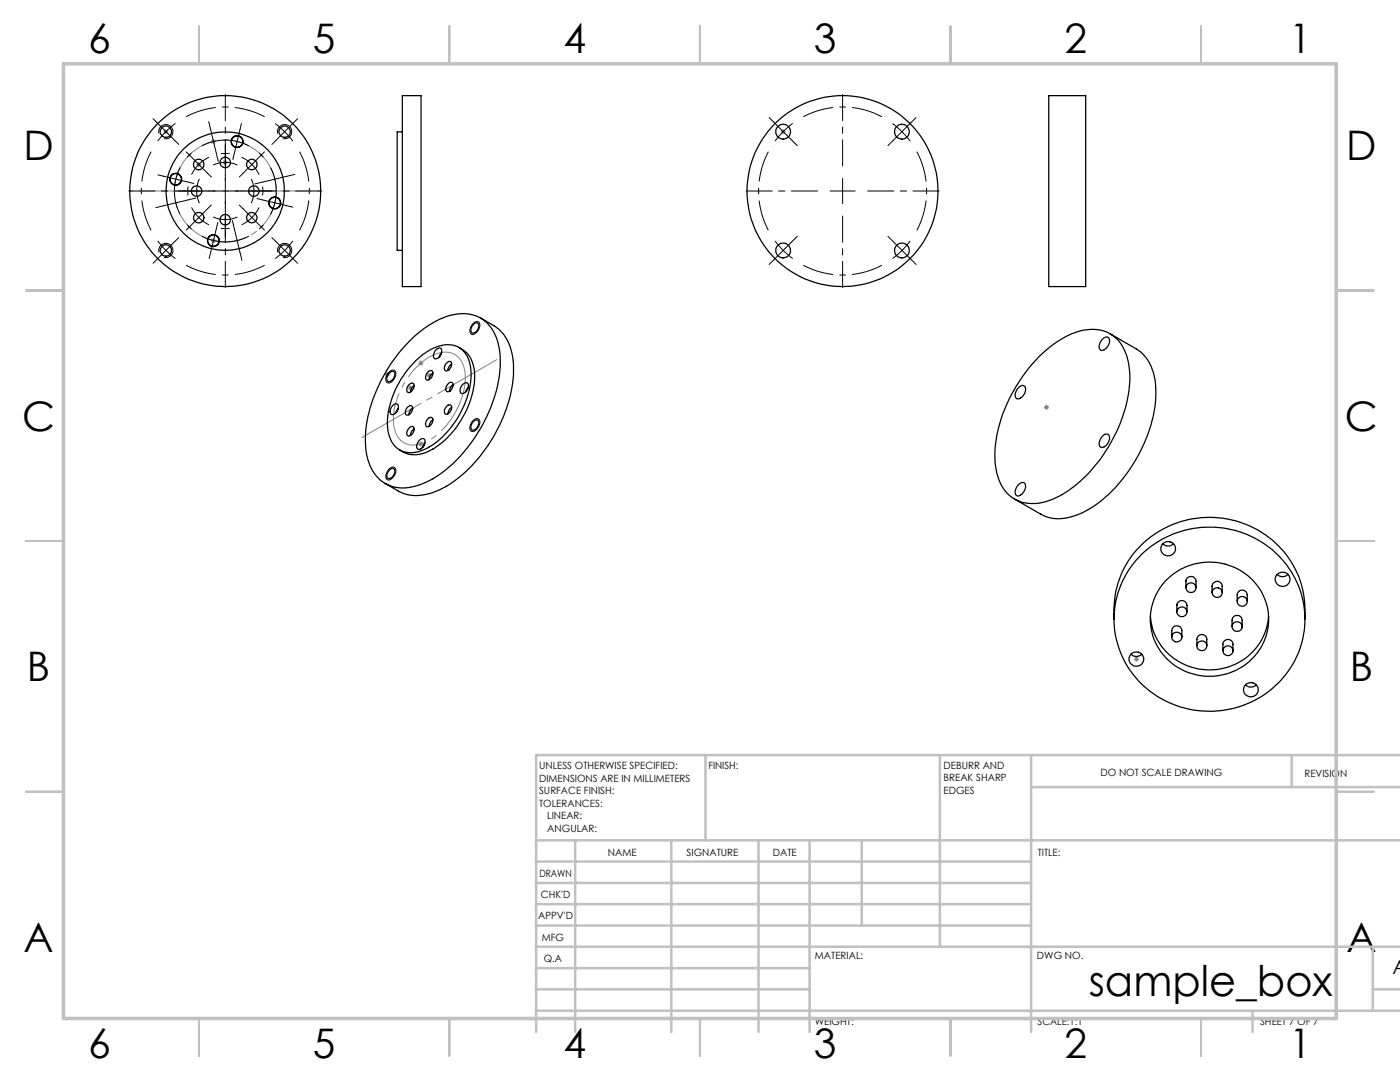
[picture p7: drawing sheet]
<svg xmlns="http://www.w3.org/2000/svg" width="279mm" height="216mm" viewBox="0 0 279 216" stroke-linecap="round" stroke-linejoin="round" font-family="sans-serif">
<g fill="none" stroke="#808080" stroke-width=".2">
<path d="M32.6 26.3h1M32.7 25.9l.7 .7M33.1 25.8v1M33.4 25.9l-.7 .7M39.2 32.8h.9M39.3 32.5l.7 .7M39.7 32.3v1M40 32.5l-.7 .7M42.1 28.3h1M42.2 27.9l.7 .7M42.6 27.8v1M42.9 27.9l-.7 .7"/>
<path d="M44.5 32.4h.9M44.6 32.1l.7 .7M44.9 31.9v1M45.3 32.1l-.7 .7M155.8 26.3h1M155.9 25.9l.7 .7M156.3 25.8v1M156.6 25.9l-.7 .7M42.1 48h1M42.2 47.7l.7 .7M42.6 47.5v1M42.9 47.7l-.7 .7"/>
<path d="M76.8 74.7h1M76.9 74.4l.7 .7M77.3 74.2v1M77.6 74.4l-.7 .7M81.4 77.4h1M81.6 77l.7 .8M81.9 76.9v1M82.3 77l-.7 .8M83.5 72.5h1M83.6 72.1l.7 .7M84 71.9v1.1M84.3 72.1l-.7 .7"/>
<path d="M85.2 74.9h.9M85.3 74.5l.7 .7M85.7 74.4v1M86 74.5l-.7 .7M83.5 88.6h1M83.6 88.2l.7 .7M84 88.1v1M84.3 88.2l-.7 .7M208.4 81.3h.9M208.5 80.9l.7 .7M208.8 80.8v1M209.2 80.9l-.7 .7"/>
<path d="M226.3 131.5h1M226.4 131.2l.8 .7M226.8 131v1M227.2 131.2l-.8 .7"/>
</g>
<g fill="none" stroke="#000" stroke-width=".2" stroke-dasharray="15.2 1.3 1.3 1.3" stroke-linecap="butt">
<path d="M33.1 26.3l-1.6 1.9M33.1 26.3l1.9-1.7M35.1 35.8l-.3 2.4M35.1 35.8l.9-2.4M37.5 37.2v1.8M38.2 30.5l-.8 .9M39.3 38.1l.1 1.3 .4 1.1M39.3 38.1l.1-1.2 .4-1.2M39.7 32.8l-.8 1-.7 1M39.7 32.8l.9-.8 1.1-.6M42.6 28.2l-2.3 .9M42.6 28.2l2.5-.2"/>
<path d="M45 32.4l-1.3 .1-1.2 .4M45 32.4l1.2 .1 1.2 .4M45.9 30.7h-1.8M47.3 28.2l-2.4-.2M47.3 28.2l2.4 .9M50.3 32.8l-1-.8-1.1-.6M50.3 32.8l.8 1 .6 1M50.7 38.1l-.2-1.2-.4-1.2M50.7 38.1l-.2 1.3-.4 1.1M52.4 39v-1.8M52.6 31.4l-.9-.9M54.9 35.8l-.9-2.4"/>
<path d="M54.9 35.8l.2 2.4M156.3 26.3l-1.6 1.9M156.3 26.3l1.9-1.7M33.1 50l1.9 1.6M33.1 50l-1.6-1.9M35.1 40.5l.9 2.3M35.1 40.5l-.3-2.5M37.4 44.9l.8 .8M39.7 43.4l.9 .8 1.1 .7M39.7 43.4l-.8-.9-.7-1.1M42.6 48l2.5 .3M42.6 48l-2.3-.9"/>
<path d="M44.1 45.6h1.8M45 43.8l1.2-.1 1.2-.4M45 43.8l-1.3-.1-1.2-.4M47.3 48l2.4-.9M47.3 48l-2.4 .3M50.3 43.4l.8-.9 .6-1.1M50.3 43.4l-1 .8-1.1 .7M51.7 45.7l.9-.8M54.9 40.5l.2-2.5M54.9 40.5l-.9 2.3M56.8 50l1.7-1.9M56.8 50l-1.9 1.6"/>
<path d="M156.3 50l1.9 1.6M156.3 50l-1.6-1.9M180 50l1.6-1.9M180 50l-1.9 1.6"/>
</g>
<path d="M30.2 30.3a16.8 16.8 0 0 0 0 15.7M52.8 23.3a16.8 16.8 0 0 0-15.7 0M153.3 30.3a16.8 16.8 0 0 0 0 15.7M176 23.3a16.8 16.8 0 0 0-15.7 0M37.1 52.9a16.8 16.8 0 0 0 15.7 0M59.8 46a16.8 16.8 0 0 0 0-15.7M160.3 52.9a16.8 16.8 0 0 0 15.7 0M183 46a16.8 16.8 0 0 0 0-15.7" fill="none" stroke="#000" stroke-width=".2" stroke-dasharray="15.2 1.3 1.3 1.3" stroke-dashoffset="9" stroke-linecap="butt"/>
<path d="M31.7 26.6a1.43 1.43 0 0 1 1.3-1.8 1.43 1.43 0 0 1 1.5 1.6 1.43 1.43 0 0 1-1.8 1.3M54.9 24.7a17.6 17.6 0 0 1 3.5 3.5M55.4 26.6a1.43 1.43 0 0 1 1.3-1.8 1.43 1.43 0 0 1 1.5 1.6 1.43 1.43 0 0 1-1.8 1.3M58.6 24.5l-3.6 3.5M178.1 24.7a19.1 19.1 0 0 1 3.5 3.5M181.8 24.5l-3.6 3.5M31.7 50.3a1.43 1.43 0 0 1 1.3-1.7 1.43 1.43 0 0 1 1.5 1.5 1.43 1.43 0 0 1-1.8 1.3M55.4 50.3a1.43 1.43 0 0 1 1.3-1.7 1.43 1.43 0 0 1 1.5 1.5 1.43 1.43 0 0 1-1.8 1.3M77.5 74.4l.1-.1a.76 .76 0 0 1 1.1-.4 .76 .76 0 0 1 .3 1.1 1.5 1.5 0 0 1-1.7 1.3l-.3-.2v-.7zM94.4 64.6l.1-.1a.75 .75 0 0 1 1.1-.2 .75 .75 0 0 1 .1 1 1.65 1.65 0 0 1-1.6 1.4 1.49 1.49 0 0 1 .3-2.1zM77.6 93.6l.2-.1a.71 .71 0 0 1 .9-.2 .71 .71 0 0 1 .3 .9 1.74 1.74 0 0 1-1.7 1.5 1.49 1.49 0 0 1 .3-2.1zM94.4 83.9a.76 .76 0 0 1 1.1-.3 .76 .76 0 0 1 .2 1.1 1.64 1.64 0 0 1-1.6 1.4 1.5 1.5 0 0 1 .3-2.2z" fill="none" stroke="#000" stroke-width=".2"/>
<path d="M54.7 35.1a10.2 10.2 0 0 0-17-4.1 10.2 10.2 0 0 0 4.4 16.9 10.2 10.2 0 0 0 12.8-11.9l-.2-.9" fill="none" stroke="#808080" stroke-width=".2" stroke-dasharray="15.2 1.3 1.3 1.3" stroke-dashoffset="4.3" stroke-linecap="butt"/>
<path d="M92.6 73.1a3.9 3.9 0 0 0-5.8-2.4 15.4 15.4 0 0 0-8.2 11.5 6 6 0 0 0 1.9 6.1 5.4 5.4 0 0 0 5.8-.9 15.6 15.6 0 0 0 6.5-13l-.2-1.3" fill="none" stroke="#808080" stroke-width=".2" stroke-dasharray="15.2 1.3 1.3 1.3" stroke-dashoffset="1" stroke-linecap="butt"/>
<g fill="none" stroke="#c0c0c0" stroke-width=".35">
<path d="M39.7 5.2v7.5M89.7 5.2v7.5M139.7 5.2v7.5M189.7 5.2v7.5M239.7 5.2v7.5M5.2 58h7.5M266.7 58h7.5M5.2 107.9h7.5M266.7 107.9h7.5M5.2 158h7.5M266.7 158h7.5M39.7 203.2v7.5"/>
<path d="M89.7 203.2v7.5M139.7 203.2v7.5M189.7 203.2v7.5M239.7 203.2v7.5"/>
</g>
<g fill="none" stroke="#c0c0c0" stroke-width=".5">
<path d="M140.8 150.7v17M187.6 150.7v38.2M205.8 150.7v55.2M205.8 157.1h73.6M257.8 150.7v6.4M279.4 150.7h-172.4v55.2M107 176.2h98.8M107 171.9h98.8M107 167.7h172.4M114.8 167.7v38.2M134 167.7v38.2M151.4 167.7v38.2"/>
<path d="M161.6 167.7v38.2M172 167.7v17M107 184.7h98.8M107 180.4h98.8M107 197.4h54.6M107 193.2h54.6M107 188.9h172.4M274 197.4h5.4M274 188.9v12.8M107 201.7h172.4M250 201.7v4.2"/>
</g>
<path d="M12.7 12.7h254v190.5h-254z" fill="none" stroke="#c0c0c0" stroke-width=".7"/>
<g fill="none" stroke="#000" stroke-width=".2" stroke-dasharray="15.2 1.3 1.3 1.3">
<path d="M31.3 24.5l-.8-.8M32.7 35.2l-1.2-.3M33.1 26.3l-1.8-1.8M33.1 26.3l1.8 1.7M34.9 28l.8 .8M35.1 35.8l-2.4-.6M35.1 35.8l2.4 .5M36.8 38.1h-1.1M37.5 39.9l1.6-.4M37.5 36.3l1.2 .3M37.9 31l-.7-.7M39.3 38.1h-2.5"/>
<path d="M39.3 38.1h2.5M39.7 32.8l-1.8-1.8M39.7 32.8l1.7 1.8M41.4 34.6l.8 .7M41.8 38.1h1M42 25.8l-.3-1.5M42.6 28.2l-.6-2.4M42.6 28.2l.6 2.5M43.2 30.7l.4 1.5M45 38.1v-2.5M45 38.1h-2.5M45 38.1v2.5"/>
<path d="M45 38.1h2.5M45 32.4v-2.5M45 32.4v2.5M45 29.9v-1M45 34.9v1M46.7 30.7l-.2 1.1M47.3 28.2l.6-2.4M47.3 28.2l-.6 2.5M47.9 25.8l.3-1.2M48.2 38.1h-1.1M48.5 34.6l-.7 .7M50.3 32.8l1.7-1.8"/>
<path d="M50.3 32.8l-1.8 1.8M50.7 38.1h2.5M50.7 38.1h-2.5M52 31l.8-.7M52.4 36.3l-1.5 .4M52.4 39.9l-1.1-.3M53.2 38.1h1M54.9 35.8l2.4-.6M54.9 35.8l-2.5 .5M55.1 28l-.8 .8M57.3 35.2l1.5-.4M58.6 24.5l.8-.8"/>
<path d="M154.5 24.5l-1-1.1M156.3 26.3l-1.8-1.8M156.3 26.3l1.8 1.7M158.1 28l1 1.1M168.2 38.1v-2.5M168.2 38.1h-2.5M168.2 38.1v2.5M168.2 38.1h2.5M178.2 28l-1 1.1M181.8 24.5l1-1.1M31.3 51.7l-.8 .8M32.7 41.1l-1.6 .3"/>
<path d="M33.1 50l-1.8 1.7M33.1 50l1.8-1.8M34.9 48.2l.8-.8M35.1 40.5l-2.4 .6M35.1 40.5l2.4-.6M37.9 45.2l-.7 .7M39.7 43.4l-1.8 1.8M39.7 43.4l1.7-1.8M41.4 41.6l.8-.7M42 50.4l-.3 1.2M42.6 48l-.6 2.4M42.6 48l.6-2.4"/>
<path d="M43.2 45.6l.3-1.2M45 43.8v2.5M45 43.8v-2.5M45 46.3v1.1M45 41.3v-1M46.7 45.6l-.3-1.6M47.3 48l.6 2.4M47.3 48l-.6-2.4M47.9 50.4l.4 1.6M48.5 41.6l-.7-.7M50.3 43.4l1.7 1.8M50.3 43.4l-1.8-1.8"/>
<path d="M52 45.2l.8 .7M54.9 40.5l2.4 .6M54.9 40.5l-2.5-.6M55.1 48.2l-.8-.8M56.8 50l1.8 1.7M56.8 50l-1.7-1.8M57.3 41.1l1.1 .2M58.6 51.7l.8 .8M154.5 51.7l-1 1.1M156.3 50l-1.8 1.7M156.3 50l1.8-1.8M158.1 48.2l1-1"/>
<path d="M178.2 48.2l-1-1M180 50l1.8 1.7M180 50l-1.8-1.8M181.8 51.7l1 1.1"/>
</g>
<path d="M40 38.1h-14.3M45 33.1v-14.3M50 38.1h14.2M163.2 38.1h-14.3M168.2 33.1v-14.3M173.2 38.1h14.2M45 43.1v14.3M168.2 43.1v14.3" fill="none" stroke="#000" stroke-width=".2" stroke-dasharray="15.2 1.3 1.3 1.3" stroke-dashoffset="10"/>
<path d="M25.9 38.1h38.1" fill="none" stroke="#808080" stroke-width=".2" stroke-dasharray="15.2 1.3 1.3 1.3" stroke-dashoffset="-1.9"/>
<path d="M72.2 87.3l27-15.5" fill="none" stroke="#808080" stroke-width=".2" stroke-dasharray="15.2 1.3 1.3 1.3" stroke-dashoffset="1.6"/>
<g fill="none" stroke="#000" stroke-width=".25">
<path d="M80.3 19.1h3.7v38.1h-3.7zM209.3 19.1h7.4v38.1h-7.4zM80.3 26.3h-1v23.7h1M77.7 74.4a.62 .62 0 0 1 .9-.2 .62 .62 0 0 1 .1 .9 1.1 1.1 0 0 1-1.3 1 1.29 1.29 0 0 1 .3-1.7zM81.7 68.1a17.4 17.4 0 0 1 9.9-5.5 7 7 0 0 1 7.7 5.5 21.6 21.6 0 0 1-1.8 14.2 28.9 28.9 0 0 1-11.7 13.5 9.8 9.8 0 0 1-8.2 1 8.1 8.1 0 0 1-4.5-6.7 26.6 26.6 0 0 1 4.5-16.9 29.6 29.6 0 0 1 4.1-5.1zM81.7 76.7a.56 .56 0 0 1 .8-.2 .56 .56 0 0 1 .1 .9 1.05 1.05 0 0 1-1.3 .8 1.26 1.26 0 0 1 .4-1.5zM82.7 76.9a1.46 1.46 0 0 0-.8 1.3M82.9 72a9.6 9.6 0 0 1 6.8-3.2 4.7 4.7 0 0 1 4.2 4.9 17.1 17.1 0 0 1-4.2 12 11.6 11.6 0 0 1-7.6 4.6 4.6 4.6 0 0 1-4.7-4.4 17 17 0 0 1 3.4-11.4zM85.4 74.2a.56 .56 0 0 1 .9-.2 .56 .56 0 0 1 0 .9 .88 .88 0 0 1-1.3 .7 1.54 1.54 0 0 1 .4-1.4zM86.4 74.4l-.1 .1a1.58 1.58 0 0 0-.6 1.2M87.2 69.6a.61 .61 0 0 1 .8 0 .61 .61 0 0 1 .1 .8 1.11 1.11 0 0 1-1.5 1.1 1.53 1.53 0 0 1 .6-1.9zM88.1 70.5l-.4 .7"/>
<path d="M88.1 70.4l-.5 .9M89.1 72.5a.57 .57 0 0 1 .9-.3 .57 .57 0 0 1 .1 .9 .97 .97 0 0 1-1.3 .8 1.2 1.2 0 0 1 .3-1.4zM89.4 76.6a.57 .57 0 0 1 .8-.3 .57 .57 0 0 1 .1 .9 .94 .94 0 0 1-1.2 .8 1.2 1.2 0 0 1 .3-1.4zM89.4 73.9h.1M89.7 78.1h.1M90.1 72.6a1.75 1.75 0 0 0-.7 1.3M90.5 76.8a1.64 1.64 0 0 0-.8 1.3M91.6 69.3a6.1 6.1 0 0 1 3.1 6.4 18.3 18.3 0 0 1-9.3 14.4 5.5 5.5 0 0 1-5.6-.3M92.3 76.8a.64 .64 0 0 1 .9-.4 .64 .64 0 0 1 .3 .9 1.2 1.2 0 0 1-1.5 1.1 1.33 1.33 0 0 1 .3-1.6zM93.4 77.5l-.4 .6M93.5 77.3l-.5 .9M94.3 64.9a.63 .63 0 0 1 .7-.5 .63 .63 0 0 1 .6 .5 1.4 1.4 0 0 1-1.4 1.5 1.11 1.11 0 0 1 .1-1.5z"/>
<path d="M95.9 63.5l2.7 1.5a8.8 8.8 0 0 1 3.8 7 27 27 0 0 1-5.1 17 23.7 23.7 0 0 1-11.2 9.4 8.2 8.2 0 0 1-6.6-.4l-2.6-1.6M203.4 77.2a.75 .75 0 0 1 1-.2 .75 .75 0 0 1 .2 1 1.66 1.66 0 0 1-1.7 1.5 1.62 1.62 0 0 1 .5-2.3zM207.3 71.2a17.6 17.6 0 0 1 9.9-5.4 7 7 0 0 1 7.7 5.4 21.2 21.2 0 0 1-1.4 13.5 29.3 29.3 0 0 1-12.1 14.3 9.7 9.7 0 0 1-8.1 1 7.9 7.9 0 0 1-4.6-6.8 25.2 25.2 0 0 1 3.7-15.4 33.1 33.1 0 0 1 4.9-6.6zM220.1 67.6a.74 .74 0 0 1 1.1-.3 .74 .74 0 0 1 .2 1 1.66 1.66 0 0 1-1.8 1.5 1.56 1.56 0 0 1 .4-2.1zM221.5 66.6l5.2 3a8.6 8.6 0 0 1 3.9 7.1 27.7 27.7 0 0 1-6.1 18.2 22 22 0 0 1-10.2 8.1 7.9 7.9 0 0 1-6.6-.4l-5.2-3M77.9 93.7a.59 .59 0 0 1 .8-.1 .59 .59 0 0 1 0 .9 1.1 1.1 0 0 1-1.3 .9 1.35 1.35 0 0 1 .5-1.7zM78.3 81a.63 .63 0 0 1 .6-.4 .63 .63 0 0 1 .6 .5 1.35 1.35 0 0 1-1.5 1.6 1.31 1.31 0 0 1 .3-1.7zM79.4 81.7l-.3 .6M79.5 81.5l-.5 .9M81.4 81.2a.55 .55 0 0 1 .8-.2 .55 .55 0 0 1 .1 .8 1.06 1.06 0 0 1-1.3 1 1.32 1.32 0 0 1 .4-1.6zM81.7 85.4a.55 .55 0 0 1 .8-.2 .55 .55 0 0 1 .1 .8 .91 .91 0 0 1-1.4 .8 1.43 1.43 0 0 1 .5-1.4zM82.4 81.5a1.52 1.52 0 0 0-.8 1.3"/>
<path d="M82.7 85.6a1.59 1.59 0 0 0-.8 1.3M83.6 87.9a.61 .61 0 0 1 .7-.4 .61 .61 0 0 1 .5 .6 1.51 1.51 0 0 1-1.4 1.5 1.16 1.16 0 0 1 .2-1.7zM84.7 88.6l-.3 .6M84.8 88.5l-.5 .8M85.4 83.6a.59 .59 0 0 1 .9-.2 .59 .59 0 0 1 0 .9 .92 .92 0 0 1-1.3 .7 1.36 1.36 0 0 1 .4-1.4zM86.4 83.8a1.51 1.51 0 0 0-.7 1.3M89.3 81a.53 .53 0 0 1 .7-.1 .53 .53 0 0 1 .1 .7 .99 .99 0 0 1-1.3 .9 1.36 1.36 0 0 1 .5-1.5zM90.1 81.3a1.51 1.51 0 0 0-.7 1.3M94.5 84.1a.61 .61 0 0 1 .9-.2 .61 .61 0 0 1 .1 .9 1.1 1.1 0 0 1-1.4 .9 1.29 1.29 0 0 1 .4-1.6zM203.1 96.9a.91 .91 0 0 1 1.5-.3 1.93 1.93 0 0 1-1.6 2.4 1.41 1.41 0 0 1 .1-2.1zM220.1 86.9a.74 .74 0 0 1 1.1-.2 .74 .74 0 0 1 .2 1 1.66 1.66 0 0 1-1.8 1.5 1.62 1.62 0 0 1 .5-2.3zM227.8 110.6a19.4 19.4 0 0 1 31.6 7.1 18.4 18.4 0 0 1-16.4 24.2 18.6 18.6 0 0 1-20.3-22.1 18.8 18.8 0 0 1 5.1-9.2z"/>
<path d="M232.1 108.5a1.58 1.58 0 0 0 2.1 0M232.9 115.6a12 12 0 0 1 20.2 6.6 11.8 11.8 0 0 1-5.5 11 11.8 11.8 0 0 1-12.4 0 11.2 11.2 0 0 1-2.3-17.6zM236.7 117.3v-1.3a1.01 1.01 0 0 1 1-1 1.01 1.01 0 0 1 1 1v1.3M241.9 118.3v-1.3a1.01 1.01 0 0 1 1-1 1.01 1.01 0 0 1 1 1v1.3M246.9 120v-1.3a1.01 1.01 0 0 1 1-1 1.01 1.01 0 0 1 1 1v1.3M254.9 114.6a1.49 1.49 0 0 0 2.1 0M222.3 123.5a19 19 0 0 1 25.8-19.1 18.5 18.5 0 0 1 12.3 19.1M225.7 130.5a1.49 1.49 0 0 0 2.2 0M229.6 122.9a11.9 11.9 0 0 0 18.7 8.6 11.3 11.3 0 0 0 4.9-8.6M233.9 127.1v-1.3a1.01 1.01 0 0 1 1-.9 1.01 1.01 0 0 1 1 .9v1.3M234.9 122.1v-1.3a1.01 1.01 0 0 1 1-1 1.01 1.01 0 0 1 1 1v1.3M238.9 128.9v-1.3a.99 .99 0 0 1 1-1 .99 .99 0 0 1 .9 1v1.3"/>
<path d="M244.1 129.9v-1.3a1.01 1.01 0 0 1 1-1 1.01 1.01 0 0 1 1 1v1.3M245.9 125v-1.2a1.01 1.01 0 0 1 1-1 1.01 1.01 0 0 1 1 1v1.2M248.6 136.7a1.58 1.58 0 0 0 2.1 0"/>
<circle cx="33.1" cy="26.3" r="1.12"/>
<circle cx="35.1" cy="35.8" r="1.19"/>
<circle cx="35.1" cy="35.8" r="1.13"/>
<circle cx="39.2" cy="38.1" r="1.05"/>
<circle cx="39.7" cy="32.8" r="1.05"/>
<circle cx="45" cy="38.1" r="11.8"/>
<circle cx="45" cy="38.1" r="19.1"/>
<circle cx="45" cy="32.4" r="1.04"/>
<circle cx="47.3" cy="28.2" r="1.19"/>
<circle cx="47.3" cy="28.3" r="1.13"/>
<circle cx="50.2" cy="32.8" r="1.04"/>
<circle cx="50.7" cy="38.1" r="1.04"/>
<circle cx="56.8" cy="26.3" r="1.12"/>
<circle cx="156.3" cy="26.3" r="1.47"/>
<circle cx="168.1" cy="38.1" r="19.1"/>
<circle cx="180" cy="26.3" r="1.47"/>
<circle cx="33.1" cy="50" r="1.12"/>
<circle cx="39.7" cy="43.4" r="1.06"/>
<circle cx="42.6" cy="48" r="1.19"/>
<circle cx="42.6" cy="48" r="1.12"/>
<circle cx="45" cy="43.8" r="1.05"/>
<circle cx="50.3" cy="43.4" r="1.04"/>
<circle cx="54.8" cy="40.5" r="1.12"/>
<circle cx="54.8" cy="40.5" r="1.19"/>
<circle cx="56.8" cy="50" r="1.12"/>
<circle cx="156.3" cy="50" r="1.47"/>
<circle cx="180" cy="50" r="1.47"/>
<circle cx="233.1" cy="109.5" r="1.44"/>
<circle cx="237.7" cy="117.3" r=".99"/>
<circle cx="242.9" cy="118.3" r=".99"/>
<circle cx="255.9" cy="115.6" r="1.45"/>
<circle cx="226.8" cy="131.5" r="1.46"/>
<circle cx="234.9" cy="127.1" r=".99"/>
<circle cx="235.9" cy="122.1" r=".99"/>
<circle cx="239.9" cy="128.9" r=".98"/>
<circle cx="245.1" cy="129.9" r=".98"/>
<circle cx="246.9" cy="125" r=".99"/>
<circle cx="247.9" cy="120" r=".99"/>
<circle cx="249.6" cy="137.6" r="1.45"/>
</g>
<text font-size="8.5" x="217.3" y="198.6">sample_box</text>
<g font-size="8.1">
<text x="17.6" y="10.7">6</text>
<text x="62.4" y="10.7">5</text>
<text x="112.4" y="10.7">4</text>
<text x="162.4" y="10.7">3</text>
<text x="212.4" y="10.7">2</text>
<text x="257.3" y="10.7">1</text>
<text x="4.7" y="31.9">D</text>
<text x="268.7" y="31.9">D</text>
<text x="4.4" y="85.9">C</text>
<text x="268.4" y="85.9">C</text>
<text x="5.4" y="135.9">B</text>
<text x="269.4" y="135.9">B</text>
<text x="4.7" y="189.9">A</text>
<text x="268.7" y="189.9">A</text>
<text x="17.6" y="211.2">6</text>
<text x="62.4" y="211.2">5</text>
<text x="112.4" y="211.2">4</text>
<text x="162.4" y="211.2">3</text>
<text x="212.4" y="211.2">2</text>
<text x="257.3" y="211.2">1</text>
</g>
<text font-size="3.9" x="277.9" y="194.4">A</text>
<g font-size="2">
<text x="107.6" y="153.5">UNLESS OTHERWISE SPECIFIED:</text>
<text x="107.6" y="156">DIMENSIONS ARE IN MILLIMETERS</text>
<text x="141.4" y="153.5">FINISH:</text>
<text x="188.3" y="153.4">DEBURR AND</text>
<text x="188.3" y="155.9">BREAK SHARP</text>
<text x="219.6" y="154.9">DO NOT SCALE DRAWING</text>
<text x="260.3" y="155.1">REVISION</text>
<text x="107.6" y="158.5">SURFACE FINISH:</text>
<text x="107.6" y="161">TOLERANCES:</text>
<text x="188.3" y="158.4">EDGES</text>
<text x="109.2" y="163.5">LINEAR:</text>
<text x="109.2" y="166">ANGULAR:</text>
<text x="121.3" y="170.9">NAME</text>
<text x="137" y="170.8">SIGNATURE</text>
<text x="154.2" y="170.8">DATE</text>
<text x="207.1" y="170.8">TITLE:</text>
<text x="107.6" y="175">DRAWN</text>
<text x="107.9" y="179.2">CHK'D</text>
<text x="107.4" y="183.3">APPV'D</text>
<text x="108.1" y="187.7">MFG</text>
<text x="108.5" y="191.9">Q.A</text>
<text x="162.6" y="191.4">MATERIAL:</text>
<text x="207" y="191.4">DWG NO.</text>
<text x="162.6" y="204.4">WEIGHT:</text>
<text x="207.1" y="204.5">SCALE:1:1</text>
<text x="251.5" y="204.5">SHEET 7 OF 7</text>
</g>
</svg>
